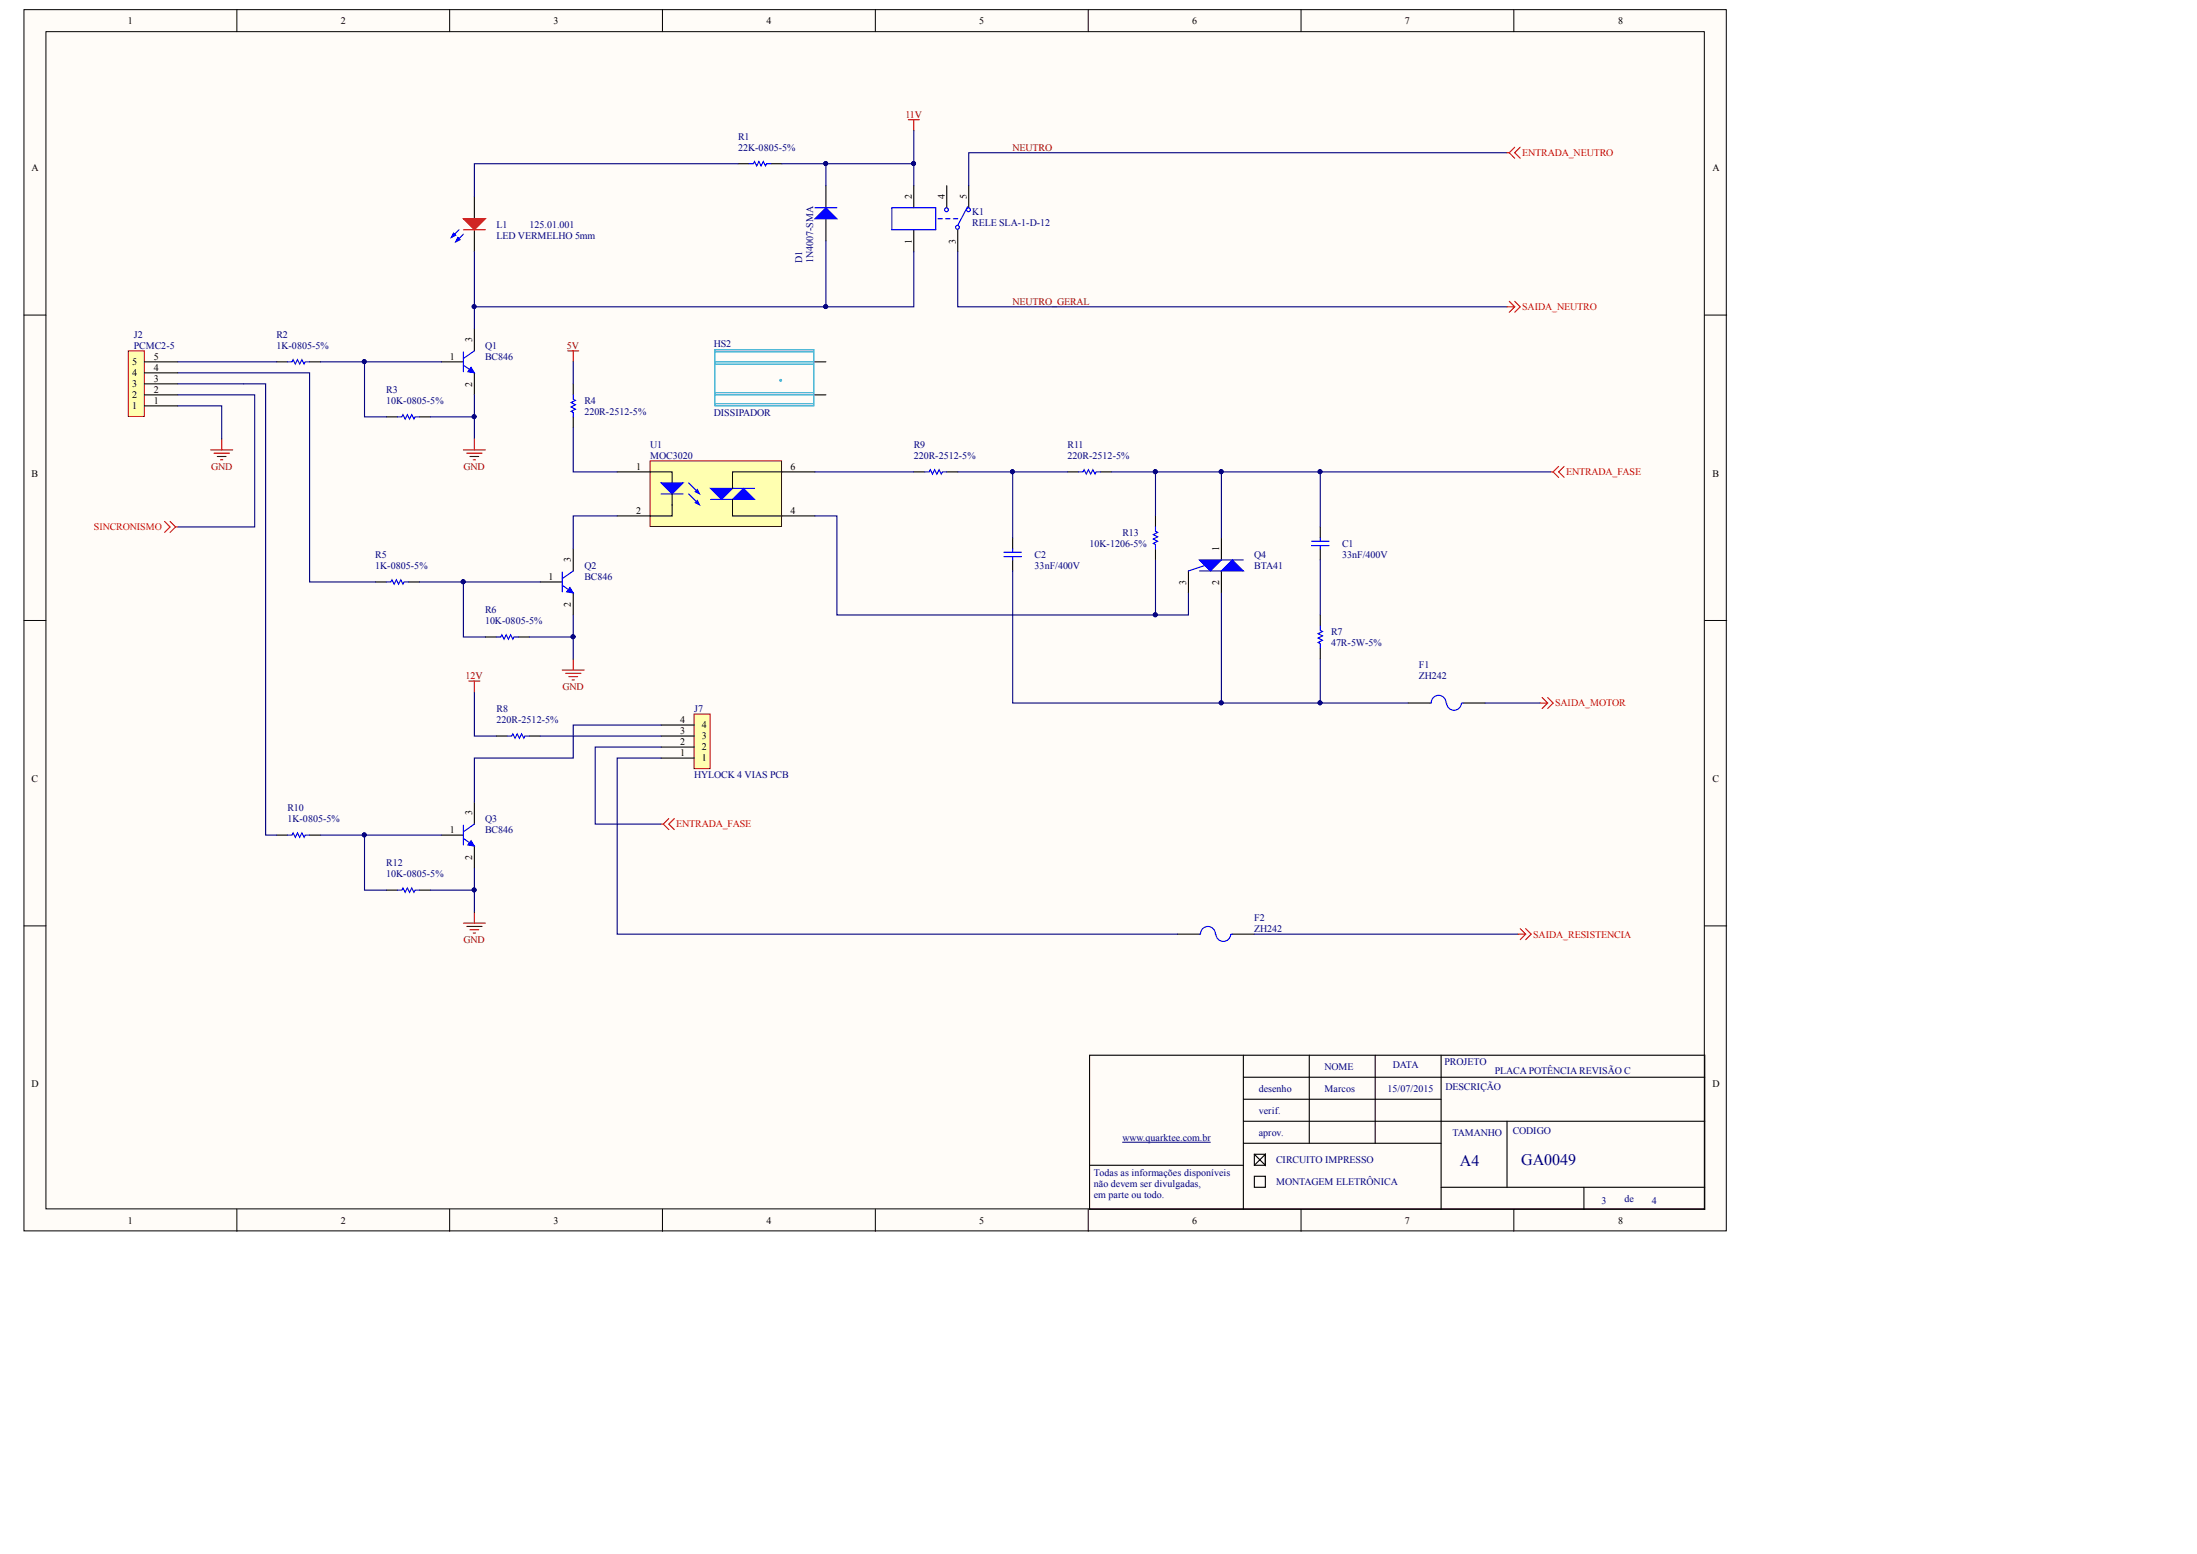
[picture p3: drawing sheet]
<svg xmlns="http://www.w3.org/2000/svg" width="371mm" height="262mm" viewBox="0 0 371 262" stroke-linecap="round" stroke-linejoin="round" font-family="sans-serif">
<g fill="#fffcf8" stroke="#000" stroke-width=".17">
<path d="M4 1.6h287.6v206.3h-287.6z"/>
<path d="M7.8 5.3h280.1v198.9h-280.1z"/>
</g>
<g fill="none" stroke="#000" stroke-width=".17">
<path d="M40 1.6v3.7M76 1.6v3.7M111.9 1.6v3.7M147.9 1.6v3.7M183.8 1.6v3.7M219.8 1.6v3.7M255.7 1.6v3.7M4 53.2h3.8M288 53.2h3.7M4 104.8h3.8M288 104.8h3.7M4 156.4h3.8"/>
<path d="M288 156.4h3.7M40 204.2v3.8M76 204.2v3.8M111.9 204.2v3.8M147.9 204.2v3.8M183.8 204.2v3.8M219.8 204.2v3.8M255.7 204.2v3.8"/>
</g>
<g fill="none" stroke="#000" stroke-width=".19">
<path d="M139.5 31.4v3.7M139.5 36.9v3.8M154.4 31.4v3.7M154.4 38.8v3.7M159.9 31.4v3.7M161.8 38.8v3.7M163.6 31.4v3.7M80.1 55.5v3.8M46.7 61.1h1.9M52.3 61.1h1.9M65.3 70.4h1.8M70.9 70.4h1.8"/>
<path d="M74.6 61.1h3.7M80.1 63v3.7M63.4 98.3h1.9M69 98.3h1.9M91.3 98.3h3.7M96.8 92.7v3.7M223 89v1.9M223 92.7v1.9M82 107.6h1.8M87.6 107.6h1.8M96.8 100.2v3.7M223 103.9v1.8"/>
<path d="M223 109.4v1.9M237.9 118.7h3.7M247.1 118.7h3.8M80.1 135.5v3.7M83.8 124.3h1.9M89.4 124.3h1.9M46.7 141h1.9M52.3 141h1.9M65.3 150.3h1.8M70.9 150.3h1.8M74.6 141h3.7M80.1 142.9v3.7"/>
<path d="M184.1 178.2h103.9v26h-103.9zM210 178.2v26M221.2 178.2v14.9M232.3 178.2v14.9M243.4 178.2v26M184.1 196.8h25.9M210 181.9h78M210 185.7h33.4M210 189.4h78M210 193.1h33.4M211.9 195h1.8v1.8h-1.8zM211.9 198.7h1.8v1.8h-1.8z"/>
<path d="M254.6 189.4v11.1M243.4 200.5h44.6M267.6 200.5v3.7"/>
</g>
<path d="M189.6 192.9h14.9" fill="none" stroke="#000080" stroke-width=".17"/>
<g fill="none" stroke="#00f" stroke-width=".19">
<path d="M137.7 35.1h3.7M150.6 35.1h7.5v3.7h-7.5zM158.4 36.9h.8M159.7 36.9h.8M161 36.9h.8M163.5 34.9l-1.7 3.2M78.3 59.4v3.4M80.1 59.3l-1.8 1.3M48.6 61.1h.7l.2-.4 .4 .8 .4-.8 .3 .8 .4-.8 .4 .8 .2-.4h.7M67.1 70.4h.8l.2-.4 .3 .8 .4-.8 .4 .8 .4-.8 .3 .8 .2-.4h.8M78.3 61.7l1.8 1.3M65.3 98.3h.7l.2-.4 .4 .8 .4-.8 .3 .8 .4-.8 .4 .8 .2-.4h.7"/>
<path d="M95 98.9l1.8 1.3M95 96.6v3.4M96.8 96.4l-1.8 1.3M221.5 91.4h3M221.5 92.2h3M223 90.9v.5M223 92.2v.5M83.8 107.6h.8l.2-.4 .3 .8 .4-.8 .4 .8 .4-.8 .3 .8 .2-.4h.8M223 105.7v.8l.4 .2-.7 .3 .7 .4-.7 .4 .7 .3-.7 .4 .3 .2v.7M241.6 118.7h.2M241.8 118.7a1.25 1.25 0 0 1 1.2-1.3 1.25 1.25 0 0 1 1.3 1.3M244.4 118.7a1.25 1.25 0 0 0 1.2 1.3 1.25 1.25 0 0 0 1.3-1.2"/>
<path d="M247 118.7h.1M78.3 139.4v3.3M80.1 139.2l-1.8 1.3M85.7 124.3h.7l.2-.4 .4 .8 .4-.8 .3 .8 .4-.8 .4 .8 .2-.4h.7M48.6 141h.7l.2-.3 .4 .7 .4-.7 .3 .7 .4-.7 .4 .7 .2-.4h.7M67.1 150.3h.8l.2-.3 .3 .7 .4-.7 .4 .7 .4-.7 .3 .7 .2-.4h.8M78.3 141.6l1.8 1.3"/>
<circle cx="159.9" cy="35.4" r=".33"/>
<circle cx="161.7" cy="38.4" r=".33"/>
<circle cx="163.6" cy="35.4" r=".33"/>
</g>
<g fill="none" stroke="#800000" stroke-width=".19">
<path d="M153.4 20.2h1.9M154.4 20.2v1.9M95.9 59.3h1.9M96.8 59.3v1.8M78.3 76h3.7M78.8 76.5h2.6M79.4 77.1h1.5M79.9 77.7h.4M80.1 74.1v1.9M79.2 115h1.9M80.1 115v1.9M95 113.2h3.7"/>
<path d="M95.5 113.7h2.6M96.1 114.3h1.5M96.6 114.8h.4M96.8 111.3v1.9M78.3 155.9h3.7M78.8 156.5h2.6M79.4 157h1.5M79.9 157.6h.4M80.1 154.1v1.8"/>
</g>
<g fill="#00f" stroke="#00f" stroke-width=".17">
<path d="M96.3 99.2l.5 1-1.1-.2z"/>
<path d="M79.6 62l.5 1-1.1-.2z"/>
<path d="M79.6 142l.5 .9-1.1-.2z"/>
</g>
<g fill="none" stroke="#000080" stroke-width=".19">
<path d="M30 63h22.3v35.3h11.1M54.2 61.1h20.4M61.6 61.1v9.3h3.7M72.7 70.4h7.4M80.1 66.7v7.4M70.9 98.3h20.4M78.3 98.3v9.3h3.7M80.1 116.9v7.4h3.7M89.4 107.6h7.4M96.8 103.9v7.4M54.2 141h20.4M61.6 141v9.3h3.7"/>
<path d="M72.7 150.3h7.4M80.1 146.6v7.5"/>
</g>
<g fill="#000080" stroke="#000080" stroke-width=".17">
<circle cx="96.8" cy="107.5" r=".33"/>
<circle cx="78.2" cy="98.3" r=".33"/>
<circle cx="80.1" cy="70.4" r=".33"/>
<circle cx="61.5" cy="61.1" r=".33"/>
<circle cx="80.1" cy="150.3" r=".33"/>
<circle cx="61.5" cy="141" r=".33"/>
</g>
<path d="M139.5 35.1l1.9 1.8h-3.7z" fill="#00f" stroke="#00f" stroke-width=".19"/>
<path d="M21.7 59.3h2.7v11h-2.7z" fill="#ffffb0" stroke="#800000" stroke-width=".17"/>
<path d="M80.1 33.2v3.7M80.1 38.8v3.7M124.7 27.7h1.8M130.2 27.7h1.9M24.5 68.6h5.5M24.5 66.7h5.5M24.5 64.8h5.5M24.5 63h5.5M24.5 61.1h5.5" fill="none" stroke="#000" stroke-width=".19"/>
<path d="M30 64.8h14.9v76.2h1.8M30 68.6h7.4v5.5M30 61.1h16.7" fill="none" stroke="#000080" stroke-width=".19"/>
<path d="M35.6 76h3.7M36.2 76.5h2.5M36.7 77.1h1.5M37.3 77.7h.3M37.4 74.1v1.9" fill="none" stroke="#800000" stroke-width=".19"/>
<path d="M77.5 38.8l-1.3 1.3M78.3 39.6l-1.3 1.3M126.5 27.7h.8l.2-.4 .3 .7 .4-.7 .4 .7 .3-.7 .4 .7 .2-.3h.7" fill="none" stroke="#00f" stroke-width=".19"/>
<path d="M78.3 36.9h3.7l-1.9 1.9z" fill="#f00" stroke="#f00" stroke-width=".19"/>
<g fill="#00f" stroke="#00f" stroke-width=".19">
<path d="M77.3 40.1l.4 .4-.7 .4z"/>
<path d="M76.6 39.4l.4 .3-.8 .4z"/>
</g>
<path d="M78.3 38.8h3.7" fill="none" stroke="#f00" stroke-width=".19"/>
<path d="M120.8 59.1h16.7v9.5h-16.7zM120.8 59.4h16.7M120.8 68.2h16.7M120.8 61.5h16.7M120.8 61.1h16.7M120.8 66.7h16.7M120.8 66.3h16.7" fill="none" stroke="#009cca" stroke-width=".19"/>
<circle cx="131.9" cy="64.2" r=".15" fill="#fff" stroke="#009cca" stroke-width=".19"/>
<path d="M137.7 66.7h1.8M137.7 61.1h1.8M198.9 157.8h3.7M208.2 157.8h3.7M211.9 195l1.8 1.8v-1.8l-1.8 1.8" fill="none" stroke="#000" stroke-width=".19"/>
<path d="M202.6 157.8h.2M202.8 157.7a1.25 1.25 0 0 1 1.3-1.2 1.25 1.25 0 0 1 1.2 1.3M205.4 157.8a1.25 1.25 0 0 0 1.2 1.2 1.25 1.25 0 0 0 1.3-1.2M208 157.8h.2" fill="none" stroke="#00f" stroke-width=".19"/>
<path d="M139.5 31.4v-3.7h14.9v3.7M254.6 25.8h-91v5.6M161.8 42.5v9.3h92.8M30 66.7h13v22.3h-13M211.9 157.8h44.5" fill="none" stroke="#000080" stroke-width=".19"/>
<g fill="#000080" stroke="#000080" stroke-width=".17">
<circle cx="154.3" cy="27.6" r=".33"/>
<circle cx="139.5" cy="27.6" r=".33"/>
</g>
<g fill="none" stroke="#f00" stroke-width=".19">
<path d="M254.6 25.8h.3M254.9 25.8l1 .9M255.9 24.9l-1 .9M256.8 24.9l-.9 .9 .9 .9M254.6 51.8h1.3M254.9 50.9l1 .9M255.9 51.8l-1 .9M255.9 50.9l.9 .9-.9 .9M27.8 88.1l.9 .9-.9 .9M28.7 88.1l1 .9M29.7 89l-1 .9M29.7 89h.3"/>
<path d="M260.1 118.7h1.3M260.5 117.8l.9 .9M261.4 118.7l-.9 1M261.4 117.8l1 .9-1 1M111.7 139.2h.3M112 139.2l1 .9M113 138.3l-1 .9M113.9 138.3l-.9 .9 .9 .9M256.4 157.8h1.3M256.8 156.8l.9 1M257.7 157.8l-.9 .9M257.7 156.8l1 1-1 .9"/>
</g>
<path d="M117.2 120.6h2.8v9.2h-2.8z" fill="#ffffb0" stroke="#800000" stroke-width=".17"/>
<path d="M111.7 128h5.5M111.7 126.2h5.5M111.7 124.3h5.5M111.7 122.5h5.5" fill="none" stroke="#000" stroke-width=".19"/>
<path d="M124.7 27.7h-44.6v5.5M132.1 27.7h7.4M154.4 22.1v5.6M80.1 42.5v13M139.5 40.7v11.1M154.4 42.5v9.3h-74.3M91.3 124.3h20.4M111.7 128h-7.4v29.8h94.6M111.7 122.5h-14.9v5.5h-16.7v7.5" fill="none" stroke="#000080" stroke-width=".19"/>
<g fill="#000080" stroke="#000080" stroke-width=".17">
<circle cx="139.5" cy="51.8" r=".33"/>
<circle cx="80.1" cy="51.8" r=".33"/>
<circle cx="139.5" cy="27.6" r=".33"/>
<circle cx="154.3" cy="27.6" r=".33"/>
</g>
<path d="M109.8 77.8h22.2v11.1h-22.2z" fill="#ffffb0" stroke="#800000" stroke-width=".17"/>
<g fill="none" stroke="#000" stroke-width=".19">
<path d="M96.8 64.8v1.9M96.8 70.4v1.9M104.3 79.7h9.2v1.9M137.7 79.7h-14v2.8M154.4 79.7h1.8M159.9 79.7h1.9M180.3 79.7h1.9M185.9 79.7h1.9M113.5 83.4v3.7h-9.2M123.7 84.4v2.7h14M171.1 90.9v1.8M171.1 94.6v1.8"/>
<path d="M195.2 87.1v1.9M195.2 92.7v1.9M200.8 96.4v3.8M206.3 90.9v3.7M206.3 96.4v3.8"/>
</g>
<g fill="#00f" stroke="#00f" stroke-width=".19">
<path d="M111.7 81.6h3.7l-1.9 1.8z"/>
<path d="M117.8 84.5l.4 .8-.8-.4z"/>
<path d="M117.8 82.7l.4 .7-.8-.4z"/>
<path d="M120 82.5h3.7l-1.8 1.9z"/>
<path d="M125.6 82.5l1.9 1.9h-3.8z"/>
<path d="M202.6 94.6h3.7l-1.8 1.8z"/>
<path d="M208.2 94.6l1.8 1.8h-3.7z"/>
</g>
<g fill="none" stroke="#00f" stroke-width=".19">
<path d="M96.8 66.7v.7l.4 .2-.7 .4 .7 .4-.7 .3 .7 .4-.7 .4 .3 .2v.7M156.2 79.7h.8l.1-.4 .4 .8 .4-.8 .4 .8 .3-.8 .4 .8 .2-.4h.7M182.2 79.7h.7l.2-.4 .4 .8 .4-.8 .3 .8 .4-.8 .4 .8 .2-.4h.7M111.7 83.4h3.7M116.3 81.6l1.3 1.3M116.3 83.4l1.3 1.3M120 84.4h3.7M123.7 82.5h3.8M169.6 93.3h2.9M169.6 94h2.9M171.1 92.7v.6M171.1 94v.6"/>
<path d="M195.2 89v.7l.4 .2-.8 .4 .8 .4-.8 .3 .8 .4-.8 .4 .4 .2v.7M202.6 96.4h3.7M203.5 95.5l-2.7 .9M206.3 94.6h3.7"/>
</g>
<g fill="none" stroke="#000080" stroke-width=".19">
<path d="M96.8 72.3v7.4h7.5M96.8 61.1v3.7M137.7 79.7h16.7M161.8 79.7h18.5M171.1 79.7v11.2M187.8 79.7h18.5M195.2 79.7v7.4M223 79.7h-16.7v11.2M262 79.7h-39v9.3M104.3 87.1h-7.5v5.6M137.7 87.1h3.7v16.8h59.4v-3.7M171.1 96.4v22.3h35.2"/>
<path d="M195.2 94.6v9.3M223 94.6v9.3M206.3 100.2v18.5h16.7M223 111.3v7.4h14.9M250.9 118.7h9.2M111.7 126.2h-11.2v13h11.2"/>
</g>
<path d="M262 79.7h.4M262.4 79.7l.9 .9M263.3 78.8l-.9 .9M264.2 78.8l-.9 .9 .9 .9" fill="none" stroke="#f00" stroke-width=".19"/>
<g fill="#000080" stroke="#000080" stroke-width=".17">
<circle cx="223" cy="79.7" r=".33"/>
<circle cx="223" cy="118.7" r=".33"/>
<circle cx="206.3" cy="79.7" r=".33"/>
<circle cx="206.3" cy="118.7" r=".33"/>
<circle cx="195.1" cy="79.7" r=".33"/>
<circle cx="171" cy="79.7" r=".33"/>
<circle cx="195.1" cy="103.8" r=".33"/>
</g>
<g font-size="2.7" fill="#000080">
<text x="246.6" y="197">A4</text>
<text x="257" y="196.8">GA0049</text>
</g>
<g font-size="1.7">
<text x="21.6" y="4.1">1</text>
<text x="57.6" y="4.1">2</text>
<text x="93.5" y="4.1">3</text>
<text x="129.5" y="4.1">4</text>
<text x="165.4" y="4.1">5</text>
<text x="201.4" y="4.1">6</text>
<text x="237.3" y="4.1">7</text>
<text x="273.3" y="4.1">8</text>
<text x="5.3" y="28.9">A</text>
<text x="289.3" y="28.9">A</text>
<text x="154" y="33.6" transform="rotate(-90 154 33.6)">2</text>
<text x="159.6" y="33.6" transform="rotate(-90 159.6 33.6)">4</text>
<text x="163.3" y="33.6" transform="rotate(-90 163.3 33.6)">5</text>
<text x="154" y="41.1" transform="rotate(-90 154 41.1)">1</text>
<text x="161.4" y="41.1" transform="rotate(-90 161.4 41.1)">3</text>
<text x="79.8" y="57.8" transform="rotate(-90 79.8 57.8)">3</text>
<text x="22.3" y="65.4">3</text>
<text x="22.3" y="63.5">4</text>
<text x="22.3" y="61.7">5</text>
<text x="26" y="64.5">3</text>
<text x="26" y="62.6">4</text>
<text x="26" y="60.7">5</text>
<text x="76" y="60.7">1</text>
<text x="79.8" y="65.3" transform="rotate(-90 79.8 65.3)">2</text>
<text x="22.3" y="69.1">1</text>
<text x="22.3" y="67.2">2</text>
<text x="26" y="68.2">1</text>
<text x="26" y="66.3">2</text>
<text x="5.3" y="80.5">B</text>
<text x="107.5" y="79.3">1</text>
<text x="133.5" y="79.3">6</text>
<text x="289.3" y="80.5">B</text>
<text x="107.5" y="86.8">2</text>
<text x="133.5" y="86.8">4</text>
<text x="96.4" y="95" transform="rotate(-90 96.4 95)">3</text>
<text x="206" y="93.1" transform="rotate(-90 206 93.1)">1</text>
<text x="92.7" y="97.9">1</text>
<text x="200.4" y="98.8" transform="rotate(-90 200.4 98.8)">3</text>
<text x="206" y="98.8" transform="rotate(-90 206 98.8)">2</text>
<text x="96.4" y="102.5" transform="rotate(-90 96.4 102.5)">2</text>
<text x="114.9" y="125.8">2</text>
<text x="114.9" y="123.9">3</text>
<text x="114.9" y="122.1">4</text>
<text x="118.5" y="124.9">3</text>
<text x="118.5" y="123">4</text>
<text x="114.9" y="127.6">1</text>
<text x="118.5" y="128.6">1</text>
<text x="118.5" y="126.7">2</text>
<text x="5.3" y="132.1">C</text>
<text x="79.8" y="137.7" transform="rotate(-90 79.8 137.7)">3</text>
<text x="289.3" y="132.1">C</text>
<text x="76" y="140.6">1</text>
<text x="79.8" y="145.2" transform="rotate(-90 79.8 145.2)">2</text>
<text x="5.3" y="183.6">D</text>
<text x="289.3" y="183.6">D</text>
<text x="21.6" y="206.7">1</text>
<text x="57.6" y="206.7">2</text>
<text x="93.5" y="206.7">3</text>
<text x="129.5" y="206.7">4</text>
<text x="165.4" y="206.7">5</text>
<text x="201.4" y="206.7">6</text>
<text x="237.3" y="206.7">7</text>
<text x="273.3" y="206.7">8</text>
</g>
<g font-size="1.7" fill="#000080">
<text x="124.7" y="23.6">R1</text>
<text x="124.7" y="25.4">22K-0805-5%</text>
<text x="83.9" y="38.4">L1</text>
<text x="83.9" y="40.3">LED VERMELHO 5mm</text>
<text x="89.4" y="38.4">125.01.001</text>
<text x="164.2" y="36.2">K1</text>
<text x="164.2" y="38.1">RELE SLA-1-D-12</text>
<text x="135.5" y="44.4" transform="rotate(-90 135.5 44.4)">D1</text>
<text x="137.3" y="44.4" transform="rotate(-90 137.3 44.4)">1N4007-SMA</text>
<text x="22.6" y="57">J2</text>
<text x="22.6" y="58.9">PCMC2-5</text>
<text x="46.7" y="57">R2</text>
<text x="46.7" y="58.9">1K-0805-5%</text>
<text x="81.9" y="58.9">Q1</text>
<text x="120.6" y="58.5">HS2</text>
<text x="81.9" y="60.7">BC846</text>
<text x="65.3" y="66.3">R3</text>
<text x="65.3" y="68.2">10K-0805-5%</text>
<text x="98.7" y="68.2">R4</text>
<text x="98.7" y="70">220R-2512-5%</text>
<text x="120.6" y="70.2">DISSIPADOR</text>
<text x="109.9" y="75.6">U1</text>
<text x="109.9" y="77.5">MOC3020</text>
<text x="154.4" y="75.6">R9</text>
<text x="154.4" y="77.5">220R-2512-5%</text>
<text x="180.3" y="75.6">R11</text>
<text x="180.3" y="77.5">220R-2512-5%</text>
<text x="63.4" y="94.2">R5</text>
<text x="174.8" y="94.2">C2</text>
<text x="184" y="92.3">10K-1206-5%</text>
<text x="189.6" y="90.5">R13</text>
<text x="211.9" y="94.2">Q4</text>
<text x="226.7" y="92.3">C1</text>
<text x="226.7" y="94.2">33nF/400V</text>
<text x="63.4" y="96">1K-0805-5%</text>
<text x="98.7" y="96">Q2</text>
<text x="98.7" y="97.9">BC846</text>
<text x="174.8" y="96">33nF/400V</text>
<text x="211.9" y="96">BTA41</text>
<text x="81.9" y="103.5">R6</text>
<text x="81.9" y="105.3">10K-0805-5%</text>
<text x="224.8" y="107.2">R7</text>
<text x="224.8" y="109.1">47R-5W-5%</text>
<text x="239.7" y="112.8">F1</text>
<text x="239.7" y="114.6">ZH242</text>
<text x="83.9" y="120.2">R8</text>
<text x="83.9" y="122.1">220R-2512-5%</text>
<text x="117.3" y="120.2">J7</text>
<text x="117.3" y="131.4">HYLOCK 4 VIAS PCB</text>
<text x="48.6" y="136.9">R10</text>
<text x="48.6" y="138.8">1K-0805-5%</text>
<text x="81.9" y="138.8">Q3</text>
<text x="81.9" y="140.6">BC846</text>
<text x="65.3" y="146.2">R12</text>
<text x="65.3" y="148.1">10K-0805-5%</text>
<text x="211.9" y="155.5">F2</text>
<text x="211.9" y="157.5">ZH242</text>
<text x="244" y="179.9">PROJETO</text>
<text x="212.6" y="184.4">desenho</text>
<text x="223.7" y="180.7">NOME</text>
<text x="223.7" y="184.4">Marcos</text>
<text x="234.4" y="184.4">15/07/2015</text>
<text x="235.3" y="180.4">DATA</text>
<text x="244.2" y="184.1">DESCRIÇÃO</text>
<text x="252.5" y="181.4">PLACAPOTÊNCIAREVISÃO C</text>
<text x="212.6" y="188.1">verif.</text>
<text x="212.6" y="191.8">aprov.</text>
<text x="245.3" y="191.8">TAMANHO</text>
<text x="255.5" y="191.6">CODIGO</text>
<text x="189.6" y="192.8">www.quarktee.com.br</text>
<text x="215.6" y="196.5">CIRCUITO IMPRESSO</text>
<text x="184.8" y="198.7">Todas as informações disponíveis</text>
<text x="184.8" y="200.5">não devem ser divulgadas,</text>
<text x="184.8" y="202.4">em parte ou todo.</text>
<text x="215.6" y="200.2">MONTAGEM ELETRÔNICA</text>
<text x="270.5" y="203.3">3</text>
<text x="274.4" y="203">de</text>
<text x="279.1" y="203.3">4</text>
</g>
<g font-size="1.7" fill="#800000">
<text x="152.9" y="19.9">11V</text>
<text x="171.1" y="25.4">NEUTRO</text>
<text x="171.1" y="51.4">NEUTRO_GERAL</text>
<text x="95.8" y="58.9">5V</text>
<text x="35.7" y="79.3">GND</text>
<text x="78.3" y="79.3">GND</text>
<text x="78.7" y="114.6">12V</text>
<text x="95" y="116.5">GND</text>
<text x="78.3" y="159.3">GND</text>
</g>
<g font-size="1.7" fill="#f00">
<text x="257.1" y="26.4">ENTRADA_NEUTRO</text>
<text x="257.1" y="52.4">SAIDA_NEUTRO</text>
<text x="264.6" y="80.3">ENTRADA_FASE</text>
<text x="15.8" y="89.5">SINCRONISMO</text>
<text x="262.7" y="119.3">SAIDA_MOTOR</text>
<text x="114.2" y="139.7">ENTRADA_FASE</text>
<text x="259" y="158.4">SAIDA_RESISTENCIA</text>
</g>
</svg>
